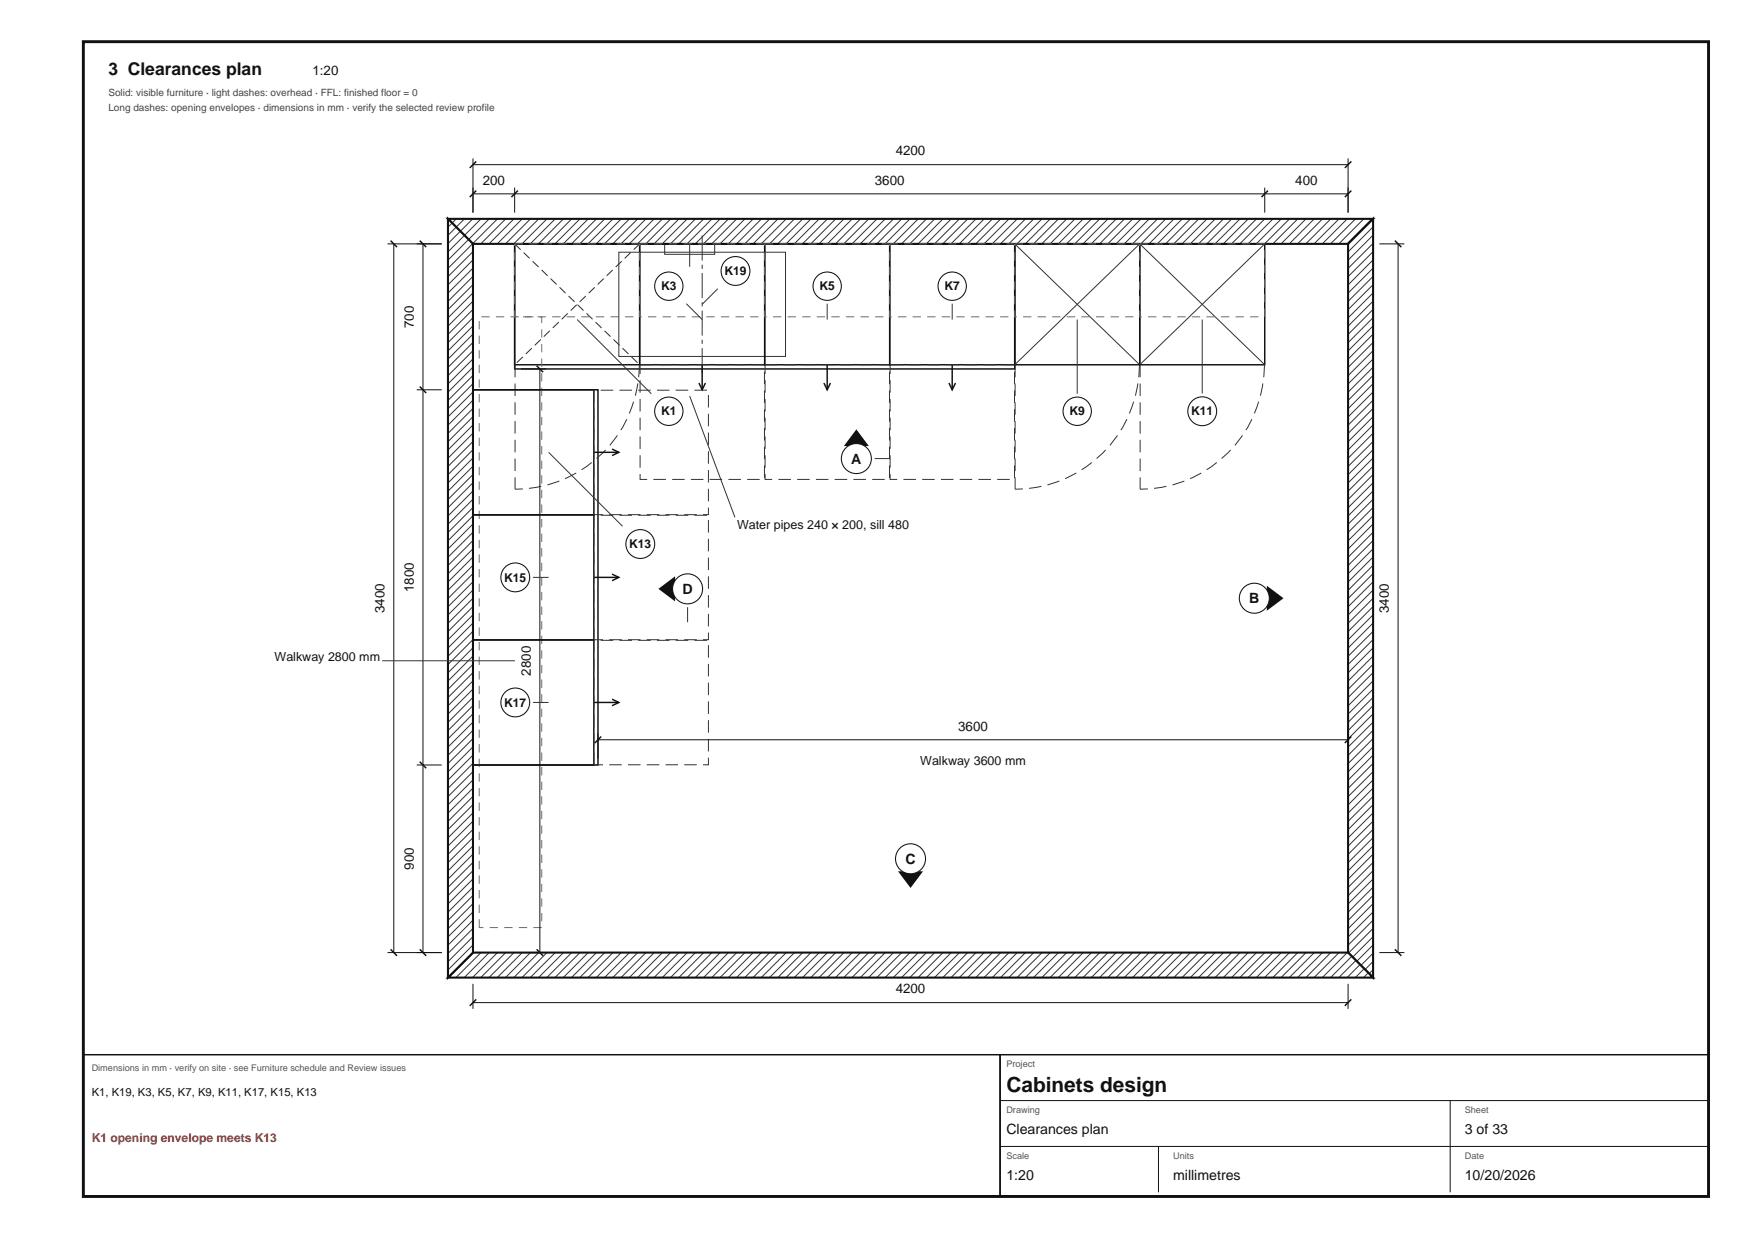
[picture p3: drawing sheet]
<svg xmlns="http://www.w3.org/2000/svg" width="420mm" height="297mm" viewBox="0 0 420 297" stroke-linecap="round" stroke-linejoin="round" font-family="sans-serif">
<path d="M20 10h390.1v277h-390.1z" fill="none" stroke="#111" stroke-width=".7" stroke-linecap="butt"/>
<path d="M107.5 52.5h222v6h-222z" fill="#fff"/>
<g fill="none" stroke="#333" stroke-width=".24">
<path d="M107.5 52.5v.1M109.5 52.5l-2 2M111.5 52.5l-4 4M113.5 52.5l-6 6M115.4 52.5l-6 6M117.4 52.5l-6 6M119.4 52.5l-6 6M121.4 52.5l-6 6M123.4 52.5l-6 6M125.3 52.5l-6 6M127.3 52.5l-6 6M129.3 52.5l-6 6"/>
<path d="M131.3 52.5l-6 6M133.3 52.5l-6 6M135.2 52.5l-6 6M137.2 52.5l-6 6M139.2 52.5l-6 6M141.2 52.5l-6 6M143.2 52.5l-6 6M145.1 52.5l-6 6M147.1 52.5l-6 6M149.1 52.5l-6 6M151.1 52.5l-6 6M153.1 52.5l-6 6"/>
<path d="M155 52.5l-6 6M157 52.5l-6 6M159 52.5l-6 6M159.5 58.5h12v2.5h-12zM161 52.5l-6 6M163 52.5l-6 6M164.9 52.5l-6 6M166.9 52.5l-6 6M168.9 52.5l-6 6M170.9 52.5l-6 6M172.9 52.5l-6 6M174.8 52.5l-6 6"/>
<path d="M176.8 52.5l-6 6M178.8 52.5l-6 6M180.8 52.5l-6 6M182.8 52.5l-6 6M184.7 52.5l-6 6M186.7 52.5l-6 6M188.7 52.5l-6 6M190.7 52.5l-6 6M192.7 52.5l-6 6M194.6 52.5l-6 6M196.6 52.5l-6 6M198.6 52.5l-6 6"/>
<path d="M200.6 52.5l-6 6M202.6 52.5l-6 6M204.5 52.5l-6 6M206.5 52.5l-6 6M208.5 52.5l-6 6M210.5 52.5l-6 6M212.5 52.5l-6 6M214.4 52.5l-6 6M216.4 52.5l-6 6M218.4 52.5l-6 6M220.4 52.5l-6 6M222.4 52.5l-6 6"/>
<path d="M224.3 52.5l-6 6M226.3 52.5l-6 6M228.3 52.5l-6 6M230.3 52.5l-6 6M232.3 52.5l-6 6M234.2 52.5l-6 6M236.2 52.5l-6 6M238.2 52.5l-6 6M240.2 52.5l-6 6M242.2 52.5l-6 6M244.1 52.5l-6 6M246.1 52.5l-6 6"/>
<path d="M248.1 52.5l-6 6M250.1 52.5l-6 6M252.1 52.5l-6 6M254 52.5l-6 6M256 52.5l-6 6M258 52.5l-6 6M260 52.5l-6 6M262 52.5l-6 6M263.9 52.5l-6 6M265.9 52.5l-6 6M267.9 52.5l-6 6M269.9 52.5l-6 6"/>
<path d="M271.9 52.5l-6 6M273.8 52.5l-6 6M275.8 52.5l-6 6M277.8 52.5l-6 6M279.8 52.5l-6 6M281.8 52.5l-6 6M283.7 52.5l-6 6M285.7 52.5l-6 6M287.7 52.5l-6 6M289.7 52.5l-6 6M291.7 52.5l-6 6M293.6 52.5l-6 6"/>
<path d="M295.6 52.5l-6 6M297.6 52.5l-6 6M299.6 52.5l-6 6M301.6 52.5l-6 6M303.5 52.5l-6 6M305.5 52.5l-6 6M307.5 52.5l-6 6M309.5 52.5l-6 6M311.5 52.5l-6 6M313.4 52.5l-6 6M315.4 52.5l-6 6M317.4 52.5l-6 6"/>
<path d="M319.4 52.5l-6 6M321.4 52.5l-6 6M323.3 52.5l-6 6M325.3 52.5l-6 6M327.3 52.5l-6 6M329.3 52.5l-6 6M329.6 54.2l-4.3 4.3M329.6 56.2l-2.4 2.3M329.6 58.1l-.4 .4"/>
</g>
<path d="M107.5 52.5h222l-6 6h-210z" fill="none" stroke="#111" stroke-width=".5"/>
<path d="M165.5 58.5v5.5" fill="none" stroke="#333" stroke-width=".24" stroke-dasharray="6 1 1 1" stroke-linecap="butt"/>
<path d="M323.5 52.5h6v182h-6z" fill="#fff"/>
<g fill="none" stroke="#333" stroke-width=".24">
<path d="M323.5 52.5v.1M325.5 52.5l-2 2M327.5 52.5l-4 4M329.5 52.5l-6 6M329.6 54.4l-6.1 6.1M329.6 56.4l-6.1 6.1M329.6 58.3l-6.1 6.1M329.6 60.3l-6.1 6.1M329.6 62.3l-6.1 6.1M329.6 64.3l-6.1 6.1M329.6 66.3l-6.1 6.1M329.6 68.2l-6.1 6.1"/>
<path d="M329.6 70.2l-6.1 6.1M329.6 72.2l-6.1 6.1M329.6 74.2l-6.1 6.1M329.6 76.2l-6.1 6.1M329.6 78.1l-6.1 6.1M329.6 80.1l-6.1 6.1M329.6 82.1l-6.1 6.1M329.6 84.1l-6.1 6.1M329.6 86.1l-6.1 6.1M329.6 88l-6.1 6.1M329.6 90l-6.1 6.1M329.6 92l-6.1 6.1"/>
<path d="M329.6 94l-6.1 6.1M329.6 96l-6.1 6.1M329.6 97.9l-6.1 6.1M329.6 99.9l-6.1 6.1M329.6 101.9l-6.1 6.1M329.6 103.9l-6.1 6.1M329.6 105.9l-6.1 6.1M329.6 107.8l-6.1 6.1M329.6 109.8l-6.1 6.1M329.6 111.8l-6.1 6.1M329.6 113.8l-6.1 6.1M329.6 115.8l-6.1 6.1"/>
<path d="M329.6 117.7l-6.1 6.1M329.6 119.7l-6.1 6.1M329.6 121.7l-6.1 6.1M329.6 123.7l-6.1 6.1M329.6 125.7l-6.1 6.1M329.6 127.6l-6.1 6.1M329.6 129.6l-6.1 6.1M329.6 131.6l-6.1 6.1M329.6 133.6l-6.1 6.1M329.6 135.6l-6.1 6.1M329.6 137.5l-6.1 6.1M329.6 139.5l-6.1 6.1"/>
<path d="M329.6 141.5l-6.1 6.1M329.6 143.5l-6.1 6.1M329.6 145.5l-6.1 6.1M329.6 147.4l-6.1 6.1M329.6 149.4l-6.1 6.1M329.6 151.4l-6.1 6.1M329.6 153.4l-6.1 6.1M329.6 155.4l-6.1 6.1M329.6 157.3l-6.1 6.1M329.6 159.3l-6.1 6.1M329.6 161.3l-6.1 6.1M329.6 163.3l-6.1 6.1"/>
<path d="M329.6 165.3l-6.1 6.1M329.6 167.2l-6.1 6.1M329.6 169.2l-6.1 6.1M329.6 171.2l-6.1 6.1M329.6 173.2l-6.1 6.1M329.6 175.2l-6.1 6.1M329.6 177.1l-6.1 6.1M329.6 179.1l-6.1 6.1M329.6 181.1l-6.1 6.1M329.6 183.1l-6.1 6.1M329.6 185.1l-6.1 6.1M329.6 187l-6.1 6.1"/>
<path d="M329.6 189l-6.1 6.1M329.6 191l-6.1 6.1M329.6 193l-6.1 6.1M329.6 195l-6.1 6.1M329.6 196.9l-6.1 6.1M329.6 198.9l-6.1 6.1M329.6 200.9l-6.1 6.1M329.6 202.9l-6.1 6.1M329.6 204.9l-6.1 6.1M329.6 206.8l-6.1 6.1M329.6 208.8l-6.1 6.1M329.6 210.8l-6.1 6.1"/>
<path d="M329.6 212.8l-6.1 6.1M329.6 214.8l-6.1 6.1M329.6 216.7l-6.1 6.1M329.6 218.7l-6.1 6.1M329.6 220.7l-6.1 6.1M329.6 222.7l-6.1 6.1M329.6 224.7l-6.1 6.1M329.6 226.6l-6.1 6.2M329.6 228.6l-5.9 5.9M329.6 230.6l-3.9 3.9M329.6 232.6l-1.9 1.9"/>
</g>
<path d="M329.5 52.5v182l-6-6v-170z" fill="none" stroke="#111" stroke-width=".5"/>
<path d="M107.5 228.5h222v6h-222z" fill="#fff"/>
<g fill="none" stroke="#333" stroke-width=".24">
<path d="M107.5 228.5v.1M109.5 228.5l-2 2.1M111.5 228.5l-4 4M113.5 228.5l-6 6M115.4 228.5l-6 6M117.4 228.5l-6 6M119.4 228.5l-6 6M121.4 228.5l-6 6M123.4 228.5l-6 6M125.3 228.5l-6 6M127.3 228.5l-6 6M129.3 228.5l-6 6"/>
<path d="M131.3 228.5l-6 6M133.3 228.5l-6 6M135.2 228.5l-6 6M137.2 228.5l-6 6M139.2 228.5l-6 6M141.2 228.5l-6 6M143.2 228.5l-6 6M145.1 228.5l-6 6M147.1 228.5l-6 6M149.1 228.5l-6 6M151.1 228.5l-6 6M153.1 228.5l-6 6"/>
<path d="M155 228.5l-6 6M157 228.5l-6 6M159 228.5l-6 6M161 228.5l-6 6M163 228.5l-6 6M164.9 228.5l-6 6M166.9 228.5l-6 6M168.9 228.5l-6 6M170.9 228.5l-6 6M172.9 228.5l-6 6M174.8 228.5l-6 6M176.8 228.5l-6 6"/>
<path d="M178.8 228.5l-6 6M180.8 228.5l-6 6M182.8 228.5l-6 6M184.7 228.5l-6 6M186.7 228.5l-6 6M188.7 228.5l-6 6M190.7 228.5l-6 6M192.7 228.5l-6 6M194.6 228.5l-6 6M196.6 228.5l-6 6M198.6 228.5l-6 6M200.6 228.5l-6 6"/>
<path d="M202.6 228.5l-6 6M204.5 228.5l-6 6M206.5 228.5l-6 6M208.5 228.5l-6 6M210.5 228.5l-6 6M212.5 228.5l-6 6M214.4 228.5l-6 6M216.4 228.5l-6 6M218.4 228.5l-6 6M220.4 228.5l-6 6M222.4 228.5l-6 6M224.3 228.5l-6 6"/>
<path d="M226.3 228.5l-6 6M228.3 228.5l-6 6M230.3 228.5l-6 6M232.3 228.5l-6 6M234.2 228.5l-6 6M236.2 228.5l-6 6M238.2 228.5l-6 6M240.2 228.5l-6 6M242.2 228.5l-6 6M244.1 228.5l-6 6M246.1 228.5l-6 6M248.1 228.5l-6 6"/>
<path d="M250.1 228.5l-6 6M252.1 228.5l-6 6M254 228.5l-6 6M256 228.5l-6 6M258 228.5l-6 6M260 228.5l-6 6M262 228.5l-6 6M263.9 228.5l-6 6M265.9 228.5l-6 6M267.9 228.5l-6 6M269.9 228.5l-6 6M271.9 228.5l-6 6"/>
<path d="M273.8 228.5l-6 6M275.8 228.5l-6 6M277.8 228.5l-6 6M279.8 228.5l-6 6M281.8 228.5l-6 6M283.7 228.5l-6 6M285.7 228.5l-6 6M287.7 228.5l-6 6M289.7 228.5l-6 6M291.7 228.5l-6 6M293.6 228.5l-6 6M295.6 228.5l-6 6"/>
<path d="M297.6 228.5l-6 6M299.6 228.5l-6 6M301.6 228.5l-6 6M303.5 228.5l-6 6M305.5 228.5l-6 6M307.5 228.5l-6 6M309.5 228.5l-6 6M311.5 228.5l-6 6M313.4 228.5l-6 6M315.4 228.5l-6 6M317.4 228.5l-6 6M319.4 228.5l-6 6"/>
<path d="M321.4 228.5l-6 6M323.3 228.5l-6 6M325.3 228.5l-6 6M327.3 228.5l-6 6M329.3 228.5l-6 6M329.6 230.2l-4.3 4.3M329.6 232.2l-2.4 2.3M329.6 234.2l-.4 .3"/>
</g>
<path d="M107.5 234.5l6-6h210l6 6z" fill="none" stroke="#111" stroke-width=".5"/>
<path d="M107.5 52.5h6v182h-6z" fill="#fff"/>
<g fill="none" stroke="#333" stroke-width=".24">
<path d="M107.5 52.5v.1M109.5 52.5l-2 2M111.5 52.5l-4 4M113.5 52.5l-6 6M113.6 54.4l-6.1 6.1M113.6 56.4l-6.1 6.1M113.6 58.3l-6.1 6.1M243.5 58.5l30 29 30-29M113.6 60.3l-6.1 6.1M113.6 62.3l-6.1 6.1M113.6 64.3l-6.1 6.1M113.6 66.3l-6.1 6.1"/>
<path d="M113.6 68.2l-6.1 6.1M113.6 70.2l-6.1 6.1M113.6 72.2l-6.1 6.1M113.6 74.2l-6.1 6.1M113.6 76.2l-6.1 6.1M113.6 78.1l-6.1 6.1M138.5 76.7l17.8 17.8M148.5 60.5h40v25h-40zM113.6 80.1l-6.1 6.1M113.6 82.1l-6.1 6.1M113.6 84.1l-6.1 6.1M113.6 86.1l-6.1 6.1"/>
<path d="M113.6 88l-6.1 6.1M113.6 90l-6.1 6.1M113.6 92l-6.1 6.1M113.6 94l-6.1 6.1M113.6 96l-6.1 6.1M113.6 97.9l-6.1 6.1M113.6 99.9l-6.1 6.1M243.5 87.5l30-29 30 29M113.6 101.9l-6.1 6.1M113.6 103.9l-6.1 6.1M113.6 105.9l-6.1 6.1M113.6 107.8l-6.1 6.1"/>
<path d="M113.6 109.8l-6.1 6.1M113.6 111.8l-6.1 6.1M113.6 113.8l-6.1 6.1M113.6 115.8l-6.1 6.1M113.6 117.7l-6.1 6.1M113.6 119.7l-6.1 6.1M113.6 121.7l-6.1 6.1M113.6 123.7l-6.1 6.1M113.6 125.7l-6.1 6.1M113.6 127.6l-6.1 6.1M113.6 129.6l-6.1 6.1M113.6 131.6l-6.1 6.1"/>
<path d="M113.6 133.6l-6.1 6.1M113.6 135.6l-6.1 6.1M113.6 137.5l-6.1 6.1M113.6 139.5l-6.1 6.1M113.6 153.4l-6.1 6.1M113.6 141.5l-6.1 6.1M113.6 143.5l-6.1 6.1M113.6 147.4l-6.1 6.1M113.6 149.4l-6.1 6.1M113.6 151.4l-6.1 6.1M113.6 155.4l-6.1 6.1M113.6 157.3l-6.1 6.1"/>
<path d="M113.6 145.5l-6.1 6.1M113.6 159.3l-6.1 6.1M113.6 161.3l-6.1 6.1M113.6 163.3l-6.1 6.1M113.6 167.2l-6.1 6.1M113.6 169.2l-6.1 6.1M113.6 171.2l-6.1 6.1M113.6 173.2l-6.1 6.1M113.6 175.2l-6.1 6.1M113.6 177.1l-6.1 6.1M113.6 179.1l-6.1 6.1M113.6 165.3l-6.1 6.1"/>
<path d="M113.6 181.1l-6.1 6.1M113.6 183.1l-6.1 6.1M113.6 185.1l-6.1 6.1M113.6 187l-6.1 6.1M113.6 189l-6.1 6.1M113.6 191l-6.1 6.1M113.6 193l-6.1 6.1M113.6 195l-6.1 6.1M113.6 196.9l-6.1 6.1M113.6 198.9l-6.1 6.1M113.6 200.9l-6.1 6.1M113.6 202.9l-6.1 6.1"/>
<path d="M113.6 204.9l-6.1 6.1M113.6 206.8l-6.1 6.1M113.6 208.8l-6.1 6.1M113.6 210.8l-6.1 6.1M113.6 212.8l-6.1 6.1M113.6 214.8l-6.1 6.1M113.6 216.7l-6.1 6.1M113.6 218.7l-6.1 6.1M113.6 220.7l-6.1 6.1M113.6 222.7l-6.1 6.1M113.6 224.7l-6.1 6.1M113.6 226.6l-6.1 6.2"/>
<path d="M113.6 228.6l-5.9 5.9M113.6 230.6l-4 3.9M113.6 232.6l-2 1.9"/>
</g>
<path d="M107.5 52.5l6 6v170l-6 6z" fill="none" stroke="#111" stroke-width=".5"/>
<g fill="none" stroke="#111" stroke-width=".35">
<path d="M114.3 38.7l-1.6 1.6M324.3 38.7l-1.5 1.6M93.7 57.7l1.6 1.6M100.7 57.7l1.6 1.6M114.3 45.7l-1.6 1.6M123.5 58.5h120v30h-120zM123.5 58.5h30v29h-30zM124.3 45.7l-1.6 1.6M153.5 58.5h30v29h-30zM183.5 58.5h30v29h-30zM213.5 58.5h30v29h-30zM243.5 58.5h30v29h-30z"/>
<path d="M273.5 58.5h30v29h-30zM304.3 45.7l-1.5 1.6M324.3 45.7l-1.5 1.6M334.8 57.7l1.5 1.6M100.7 92.7l1.6 1.6M113.5 93.5h30v90h-30zM113.5 93.5h29v30h-29zM128.8 87.7l1.5 1.6M167.7 91.9l.8 1.6 .8-1.6M168.5 87.5v6M197.7 91.9l.8 1.6 .8-1.6M198.5 87.5v6"/>
<path d="M227.7 91.9l.8 1.6 .8-1.6M228.5 87.5v6M142.5 108.5h6M146.9 107.7l1.6 .8-1.6 .8M113.5 123.5h29v30h-29zM142.5 138.5h6M146.9 137.7l1.6 .8-1.6 .8M113.5 153.5h29v30h-29zM142.5 168.5h6M144.3 176.7l-1.6 1.6M146.9 167.7l1.6 .8-1.6 .8M324.3 176.7l-1.5 1.6"/>
<path d="M100.7 182.7l1.6 1.6M93.7 227.8l1.6 1.5M100.7 227.8l1.6 1.5M114.3 239.8l-1.6 1.5M128.8 227.8l1.5 1.5M324.3 239.8l-1.5 1.5M334.8 227.8l1.5 1.5"/>
</g>
<path d="M123.5 58.5l30 29M153.5 58.5l-30 29" fill="none" stroke="#333" stroke-width=".25" stroke-dasharray="2 1" stroke-linecap="butt"/>
<path d="M123.6 87.5v29.9M142.5 93.6h27.5v29.9h-27.5zM153.5 87.5a29.9 29.9 0 0 1-29.9 29.9M153.6 87.5h29.9v27.5h-29.9zM183.6 87.5h29.9v27.5h-29.9zM213.6 87.5h29.9v27.5h-29.9zM243.6 87.5v29.9M273.5 87.5a29.9 29.9 0 0 1-29.9 29.9M273.6 87.5v29.9M303.5 87.5a29.9 29.9 0 0 1-29.9 29.9M142.5 123.6h27.5v29.9h-27.5zM142.5 153.6h27.5v29.9h-27.5z" fill="none" stroke="#333" stroke-width=".24" stroke-dasharray="3 1.5" stroke-linecap="butt"/>
<path d="M123.5 58.5h30v17.5h-30zM153.5 58.5h30v17.5h-30zM183.5 58.5h30v17.5h-30zM213.5 58.5h30v17.5h-30zM243.5 58.5h30v17.5h-30zM273.5 58.5h30v17.5h-30zM115 76h15v146.5h-15z" fill="none" stroke="#6e6e6e" stroke-width=".24" stroke-dasharray="2 1.5" stroke-linecap="butt"/>
<path d="M168.5 56.5v33" fill="none" stroke="#333" stroke-width=".24" stroke-dasharray="6 1 1 1" stroke-linecap="butt"/>
<g fill="none" stroke="#111" stroke-width=".24">
<path d="M113.5 38v13M113.5 39.5h210M323.5 38v13M93 58.5h13M94.5 58.5v170M101.5 58.5v170M113.5 46.5h210M123.5 45v6M303.5 45v6M331 58.5h6M335.5 58.5v170M100 93.5h6"/>
<path d="M125.1 88.5h6M129.6 88.5v140M143.5 177.5h180M143.5 176v6M323.5 176v6M100 183.5h6M93 228.5h13M113.5 236v6M125.1 228.5h6M323.5 236v6M331 228.5h6M113.5 240.5h210"/>
</g>
<circle cx="160.5" cy="98.7" r="3.4" fill="#fff"/>
<circle cx="160.5" cy="98.7" r="3.4" fill="none" stroke="#111" stroke-width=".25"/>
<path d="M172.3 69.3l-3.8 3.7" fill="none" stroke="#333" stroke-width=".24"/>
<circle cx="176.5" cy="65" r="3.5" fill="#fff"/>
<circle cx="176.5" cy="65" r="3.5" fill="none" stroke="#111" stroke-width=".25"/>
<path d="M164.7 72.9l3.8 3.8" fill="none" stroke="#333" stroke-width=".24"/>
<circle cx="160.5" cy="68.7" r="3.4" fill="#fff"/>
<circle cx="160.5" cy="68.7" r="3.4" fill="none" stroke="#111" stroke-width=".25"/>
<path d="M198.5 72.9v3.8" fill="none" stroke="#333" stroke-width=".24"/>
<circle cx="198.5" cy="68.7" r="3.4" fill="#fff"/>
<circle cx="198.5" cy="68.7" r="3.4" fill="none" stroke="#111" stroke-width=".25"/>
<path d="M228.5 72.9v3.8" fill="none" stroke="#333" stroke-width=".24"/>
<circle cx="228.5" cy="68.7" r="3.4" fill="#fff"/>
<circle cx="228.5" cy="68.7" r="3.4" fill="none" stroke="#111" stroke-width=".25"/>
<path d="M258.5 76.7v17.8" fill="none" stroke="#333" stroke-width=".24"/>
<circle cx="258.5" cy="98.7" r="3.4" fill="#fff"/>
<circle cx="258.5" cy="98.7" r="3.4" fill="none" stroke="#111" stroke-width=".25"/>
<path d="M288.5 76.7v17.7" fill="none" stroke="#333" stroke-width=".24"/>
<circle cx="288.5" cy="98.7" r="3.5" fill="#fff"/>
<circle cx="288.5" cy="98.7" r="3.5" fill="none" stroke="#111" stroke-width=".25"/>
<path d="M127.9 168.5h3.8" fill="none" stroke="#333" stroke-width=".24"/>
<circle cx="123.7" cy="168.5" r="3.5" fill="#fff"/>
<circle cx="123.7" cy="168.5" r="3.5" fill="none" stroke="#111" stroke-width=".25"/>
<path d="M127.9 138.5h3.8" fill="none" stroke="#333" stroke-width=".24"/>
<circle cx="123.7" cy="138.5" r="3.5" fill="#fff"/>
<circle cx="123.7" cy="138.5" r="3.5" fill="none" stroke="#111" stroke-width=".25"/>
<path d="M131.7 108.5l17.7 17.8" fill="none" stroke="#333" stroke-width=".24"/>
<circle cx="153.7" cy="130.5" r="3.5" fill="#fff"/>
<circle cx="153.7" cy="130.5" r="3.5" fill="none" stroke="#111" stroke-width=".25"/>
<path d="M165.5 95l10.9 29.1M209.9 110h3.6M91.7 158.5h31.9" fill="none" stroke="#333" stroke-width=".24"/>
<path d="M205.5 103l3 4h-6z" fill="#111"/>
<circle cx="205.5" cy="110" r="3.6" fill="#fff"/>
<circle cx="205.5" cy="110" r="3.6" fill="none" stroke="#111" stroke-width=".25"/>
<path d="M304 140.5l4 3-4 3z" fill="#111"/>
<circle cx="301" cy="143.5" r="3.6" fill="#fff"/>
<circle cx="301" cy="143.5" r="3.6" fill="none" stroke="#111" stroke-width=".25"/>
<path d="M215.5 209h6l-3 4z" fill="#111"/>
<circle cx="218.5" cy="206" r="3.6" fill="#fff"/>
<circle cx="218.5" cy="206" r="3.6" fill="none" stroke="#111" stroke-width=".25"/>
<path d="M165 145.7v3.6" fill="none" stroke="#333" stroke-width=".24"/>
<path d="M158 141.3l4-3v6z" fill="#111"/>
<circle cx="165" cy="141.3" r="3.6" fill="#fff"/>
<circle cx="165" cy="141.3" r="3.6" fill="none" stroke="#111" stroke-width=".25"/>
<path d="M20 253h220v34h-220zM240 253h170.1v34h-170.1z" fill="none" stroke="#111" stroke-width=".35"/>
<path d="M240 264h170.1M240 275h170.1M278 275v11M348 264v22" fill="none" stroke="#111" stroke-width=".24"/>
<text font-size="5" fill="#111" x="241.5" y="262">Cabinets design</text>
<text font-size="4.2" fill="#111" x="26" y="18">3 Clearances plan</text>
<g font-size="3.4" fill="#111">
<text x="204.3" y="111.2">A</text>
<text x="163.8" y="142.5">D</text>
<text x="299.8" y="144.7">B</text>
<text x="217.3" y="207.2">C</text>
<text x="241.5" y="272">Clearances plan</text>
<text x="351.5" y="272">3 of 33</text>
<text x="241.5" y="283">1:20</text>
<text x="281.5" y="283">millimetres</text>
<text x="351.5" y="283">10/20/2026</text>
</g>
<g font-size="3.2" fill="#111">
<text x="75" y="18">1:20</text>
<text x="215" y="37.3">4200</text>
<text x="115.8" y="44.3">200</text>
<text x="210" y="44.3">3600</text>
<text x="310.9" y="44.3">400</text>
<text x="99.3" y="78.7" transform="rotate(-90 99.3 78.7)">700</text>
<text x="99.3" y="142.1" transform="rotate(-90 99.3 142.1)">1800</text>
<text x="92.3" y="147.1" transform="rotate(-90 92.3 147.1)">3400</text>
<text x="333.3" y="147.1" transform="rotate(-90 333.3 147.1)">3400</text>
<text x="127.4" y="162.1" transform="rotate(-90 127.4 162.1)">2800</text>
<text x="230" y="175.3">3600</text>
<text x="99.3" y="208.7" transform="rotate(-90 99.3 208.7)">900</text>
<text x="215" y="238.3">4200</text>
</g>
<g font-size="3" fill="#111">
<text x="176.9" y="127">Water pipes 240 × 200, sill 480</text>
<text x="65.9" y="158.5">Walkway 2800 mm</text>
<text x="220.9" y="183.5">Walkway 3600 mm</text>
</g>
<g font-size="2.9" fill="#111">
<text x="158.7" y="69.7">K3</text>
<text x="173.9" y="66">K19</text>
<text x="196.7" y="69.7">K5</text>
<text x="226.7" y="69.7">K7</text>
<text x="158.7" y="99.7">K1</text>
<text x="256.7" y="99.7">K9</text>
<text x="285.9" y="99.7">K11</text>
<text x="151" y="131.5">K13</text>
<text x="121" y="139.5">K15</text>
<text x="121" y="169.5">K17</text>
</g>
<text font-size="2.9" fill="#b3261e" x="22" y="274">K1 opening envelope meets K13</text>
<text font-size="2.7" fill="#111" x="22" y="263">K1, K19, K3, K5, K7, K9, K11, K17, K15, K13</text>
<g font-size="2.4" fill="#444">
<text x="26" y="23">Solid: visible furniture · light dashes: overhead · FFL: finished floor = 0</text>
<text x="26" y="26.6">Long dashes: opening envelopes · dimensions in mm · verify the selected review profile</text>
</g>
<g font-size="2.2" fill="#555">
<text x="22" y="257">Dimensions in mm · verify on site · see Furniture schedule and Review issues</text>
<text x="241.5" y="256">Project</text>
<text x="241.5" y="267">Drawing</text>
<text x="351.5" y="267">Sheet</text>
<text x="241.5" y="278">Scale</text>
<text x="281.5" y="278">Units</text>
<text x="351.5" y="278">Date</text>
</g>
</svg>
